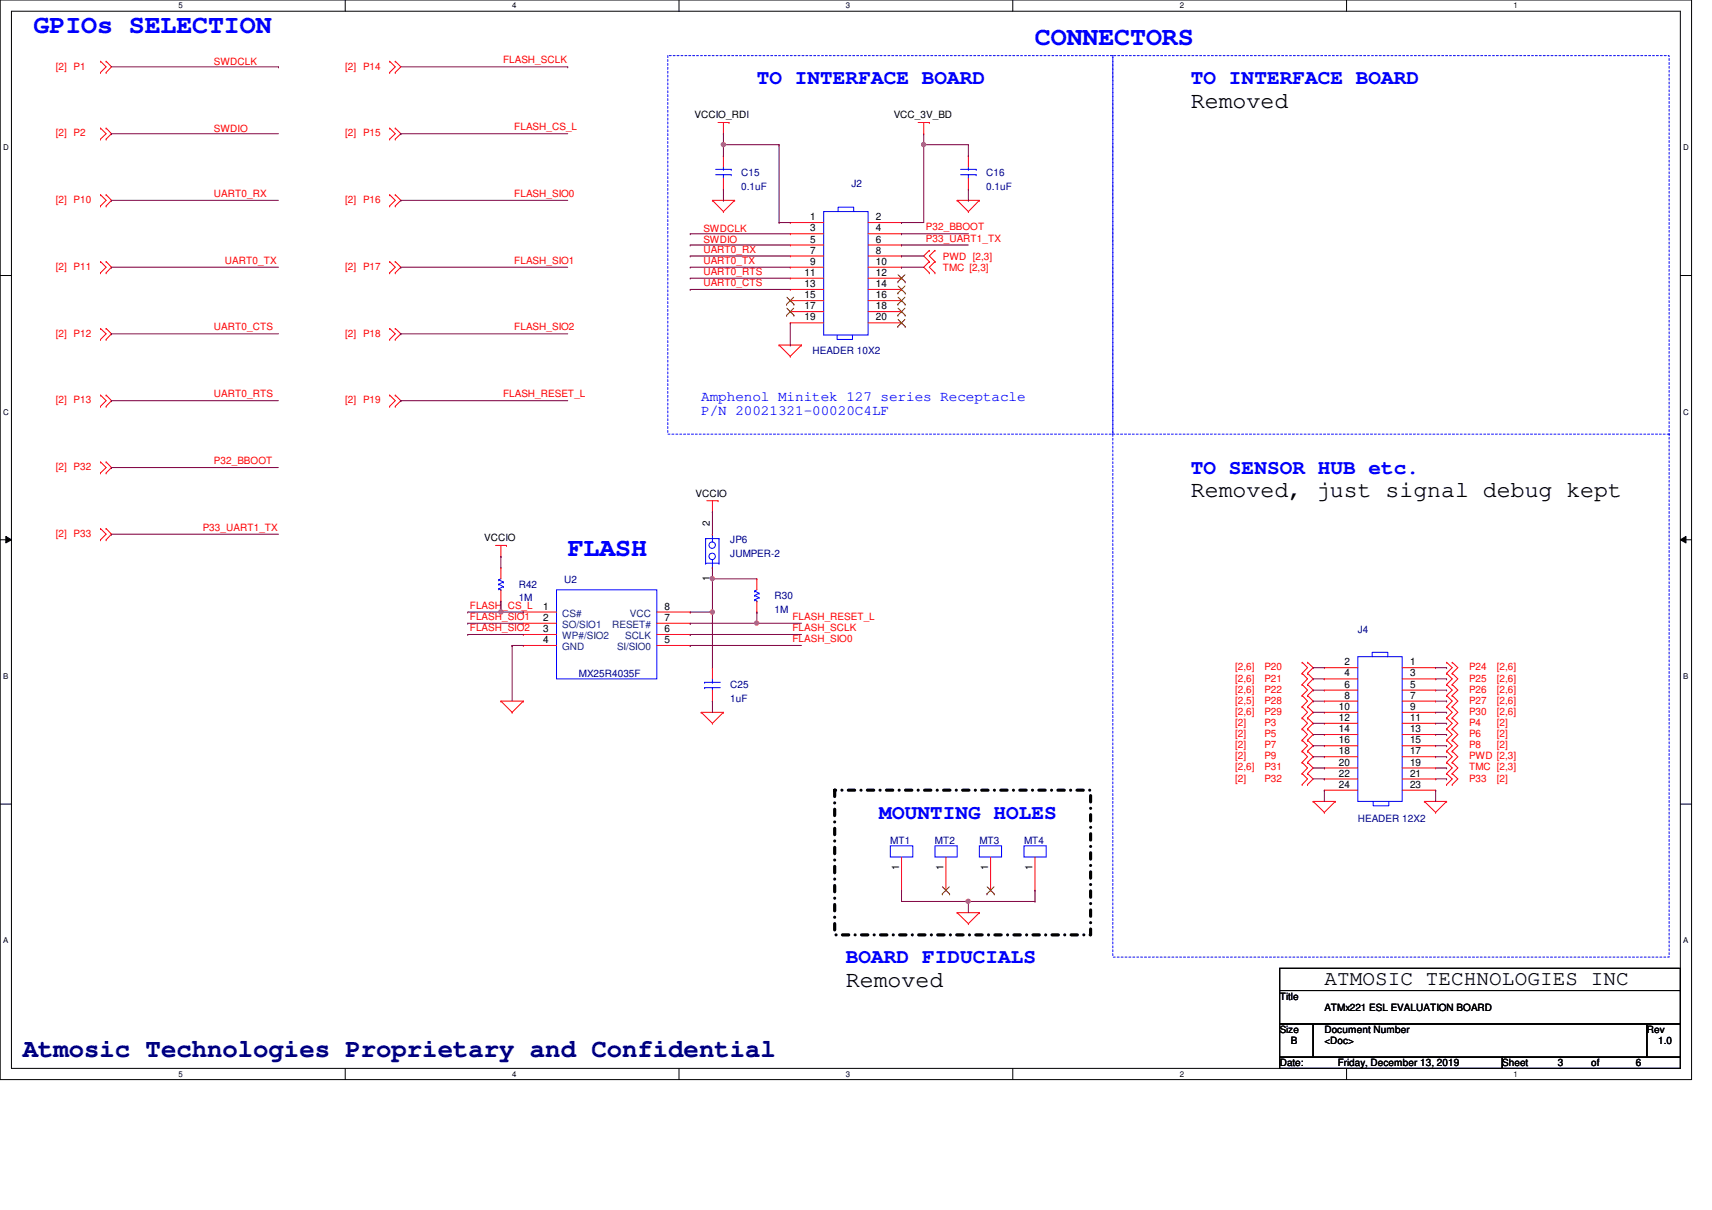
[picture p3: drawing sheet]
<svg xmlns="http://www.w3.org/2000/svg" width="297mm" height="210mm" viewBox="0 0 297 210" stroke-linecap="round" stroke-linejoin="round" font-family="sans-serif">
<path d="M0 0h293.5v187.3h-293.5zM2 1.9h289.5v183.4h-289.5z" fill="none" stroke="#000" stroke-width=".17"/>
<g fill="#fff">
<path d="M30.9 .2h.8v1.5h-.8z"/>
<path d="M30.9 185.5h.8v1.6h-.8z"/>
</g>
<path d="M59.9 0v1.9M59.9 185.3v2" fill="none" stroke="#000" stroke-width=".17"/>
<g fill="#fff">
<path d="M88.9 .2h.7v1.5h-.7z"/>
<path d="M88.9 185.5h.7v1.6h-.7z"/>
</g>
<path d="M117.8 0v1.9M117.8 185.3v2" fill="none" stroke="#000" stroke-width=".17"/>
<g fill="#fff">
<path d="M146.8 .2h.7v1.5h-.7z"/>
<path d="M146.8 185.5h.7v1.6h-.7z"/>
</g>
<path d="M175.7 0v1.9M175.7 185.3v2" fill="none" stroke="#000" stroke-width=".17"/>
<g fill="#fff">
<path d="M204.7 .2h.7v1.5h-.7z"/>
<path d="M204.7 185.5h.7v1.6h-.7z"/>
</g>
<path d="M233.6 0v1.9M233.6 185.3v2" fill="none" stroke="#000" stroke-width=".17"/>
<g fill="#fff">
<path d="M262.6 .2h.8v1.5h-.8z"/>
<path d="M262.6 185.5h.8v1.6h-.8z"/>
<path d="M.5 24.8h1v1.6h-1z"/>
<path d="M292.1 24.8h.9v1.6h-.9z"/>
<path d="M.5 70.7h1v1.5h-1z"/>
<path d="M292.1 70.7h.9v1.5h-.9z"/>
</g>
<path d="M0 47.8h2M291.5 47.8h2" fill="none" stroke="#000" stroke-width=".17"/>
<g fill="#fff">
<path d="M.5 116.5h.9v1.6h-.9z"/>
<path d="M292.1 116.5h.8v1.6h-.8z"/>
</g>
<path d="M0 93.6h2M1 93l1 .6-1 .6zM291.5 93.6l1-.6v1.2zM291.5 93.6h2" fill="none" stroke="#000" stroke-width=".17"/>
<path d="M1 93l1 .6-1 .6zM291.5 93.6l1-.6v1.2z" fill="#000"/>
<g fill="#fff">
<path d="M.5 162.4h.9v1.5h-.9z"/>
<path d="M292.1 162.4h.8v1.5h-.8z"/>
</g>
<path d="M0 139.5h2M291.5 139.5h2M222 168h69.5v3.8h-69.5zM222 171.8h69.5v5.8h-69.5zM222 177.6h5.8v5.8h-5.8zM227.8 177.6h57.9v5.8h-57.9zM285.7 177.6h5.8v5.8h-5.8zM222 183.4h38.6v1.9h-38.6zM260.6 183.4h30.9v1.9h-30.9z" fill="none" stroke="#000" stroke-width=".17"/>
<path d="M115.9 9.7h77.2v65.6h-77.2zM193.1 9.7h96.5v156.3h-96.5zM193.1 75.3h96.5M289.6 75.3h.1" fill="none" stroke="#00f" stroke-width=".17" stroke-dasharray=".3 .3"/>
<path d="M144.8 137.1h44.4v25.1h-44.4z" fill="none" stroke="#000" stroke-width=".55" stroke-dasharray="1.1 1.1 0 1.1"/>
<g fill="none" stroke="#f00" stroke-width=".17">
<path d="M17.4 10.6h.1M17.4 12.6h.1M17.4 10.6l1 1-1 1M18.4 12.6h.1M18.4 10.6h.1M18.4 10.6l.9 1-.9 1M67.6 10.6h.1M67.6 12.6h.1M67.6 10.6l1 1-1 1M68.6 12.6h.1M68.6 10.6h.1M68.6 10.6l1 1-1 1"/>
<path d="M17.4 22.2h.1M17.4 24.1h.1M17.4 33.8h.1M17.4 35.7h.1M17.4 22.2l1 1-1 .9M17.4 33.8l1 1-1 .9M18.4 24.1h.1M18.4 22.2h.1M18.4 35.7h.1M18.4 33.8h.1M18.4 22.2l.9 1-.9 .9M18.4 33.8l.9 1-.9 .9"/>
<path d="M67.6 22.2h.1M67.6 24.1h.1M67.6 33.8h.1M67.6 35.7h.1M67.6 22.2l1 1-1 .9M67.6 33.8l1 1-1 .9M68.6 24.1h.1M68.6 22.2h.1M68.6 35.7h.1M68.6 33.8h.1M68.6 22.2l1 1-1 .9M68.6 33.8l1 1-1 .9"/>
<path d="M123.6 34.8h.1M123.6 34.8h3.9M123.6 34.8l1.9 1.9M124.6 21.3h1.9M125.5 23.2h.1M125.5 36.7h.1M125.5 27.1h.1M125.5 32.9h.1M125.5 21.3v1.9M125.5 27.1v1.9M125.5 30.9v2M126.5 21.3h.1"/>
<path d="M127.5 34.8h.1M127.5 34.8l-2 1.9M137.1 38.6h.1M137.1 38.6h5.8M150.6 38.6h5.8M156.4 38.6h.1M159.3 21.3h1.9M160.3 23.2h.1M160.3 21.3v1.9M161.2 21.3h.1M166.1 34.8h.1M166.1 34.8h3.8"/>
<path d="M166.1 34.8l1.9 1.9M168 36.7h.1M168 27.1h.1M168 32.9h.1M168 27.1v1.9M168 30.9v2M169.9 34.8h.1M169.9 34.8l-1.9 1.9M17.4 45.4h.1M17.4 47.3h.1M17.4 57h.1M17.4 58.9h.1"/>
<path d="M17.4 45.4l1 1-1 .9M17.4 57l1 .9-1 1M18.4 47.3h.1M18.4 45.4h.1M18.4 58.9h.1M18.4 57h.1M18.4 45.4l.9 1-.9 .9M18.4 57l.9 .9-.9 1M67.6 45.4h.1M67.6 47.3h.1M67.6 57h.1M67.6 58.9h.1"/>
<path d="M67.6 45.4l1 1-1 .9M67.6 57l1 .9-1 1M68.6 47.3h.1M68.6 45.4h.1M68.6 58.9h.1M68.6 57h.1M68.6 45.4l1 1-1 .9M68.6 57l1 .9-1 1M135.2 59.9h.1M135.2 59.9h3.9M135.2 59.9l1.9 1.9M137.1 40.6h.1"/>
<path d="M137.1 42.5h.1M137.1 44.4h.1M137.1 46.4h.1M137.1 48.3h.1M137.1 50.2h.1M137.1 52.2h.1M137.1 54.1h.1M137.1 56h.1M137.1 40.6h5.8M137.1 42.5h5.8M137.1 44.4h5.8M137.1 46.4h5.8"/>
<path d="M137.1 48.3h5.8M137.1 50.2h5.8M137.1 52.2h5.8M137.1 54.1h5.8M137.1 56h5.8M139.1 59.9h.1M139.1 59.9l-2 1.9M150.6 40.6h5.8M150.6 42.5h5.8M150.6 44.4h5.8M150.6 46.4h5.8M150.6 48.3h5.8"/>
<path d="M150.6 50.2h5.8M150.6 52.2h5.8M150.6 54.1h5.8M150.6 56h5.8M156.4 40.6h.1M156.4 42.5h.1M156.4 44.4h.1M156.4 46.4h.1M156.4 48.3h.1M156.4 50.2h.1M156.4 52.2h.1M156.4 54.1h.1"/>
<path d="M156.4 56h.1M161.2 43.4h.1M161.2 45.4h.1M161.2 47.3h.1M161.2 43.4l-.9 1 .9 1M161.2 45.4l-.9 1 .9 .9M162.2 45.4h.1M162.2 43.4h.1M162.2 47.3h.1M162.2 43.4l-1 1 1 1M162.2 45.4l-1 1 1 .9M17.4 68.5h.1"/>
<path d="M17.4 70.5h.1M17.4 68.5l1 1-1 1M18.4 70.5h.1M18.4 68.5h.1M18.4 68.5l.9 1-.9 1M67.6 68.5h.1M67.6 70.5h.1M67.6 68.5l1 1-1 1M68.6 70.5h.1M68.6 68.5h.1M68.6 68.5l1 1-1 1M137.1 61.8h.1"/>
<path d="M17.4 80.1h.1M17.4 82h.1M17.4 91.7h.1M17.4 93.6h.1M17.4 80.1l1 1-1 .9M17.4 91.7l1 1-1 .9M18.4 82h.1M18.4 80.1h.1M18.4 93.6h.1M18.4 91.7h.1M18.4 80.1l.9 1-.9 .9M18.4 91.7l.9 1-.9 .9"/>
<path d="M86 94.6h1.9M86.9 96.5h.1M86.9 98.5h.1M86.9 94.6v1.9M86.9 98.5v1.9M87.9 94.6h.1M122.6 86.9h2M123.6 88.8h.1M123.6 98.5h.1M123.6 92.7h.1M123.6 86.9v1.9M124.6 86.9h.1"/>
<path d="M86.9 104.3h.1M86.9 102.3v2M90.8 106.2h.1M90.8 108.1h.1M90.8 110.1h.1M90.8 112h.1M90.8 106.2h5.8M90.8 108.1h5.8M90.8 110.1h5.8M90.8 112h5.8M114 106.2h5.8M114 108.1h5.8"/>
<path d="M114 110.1h5.8M114 112h5.8M119.8 112h.1M119.8 110.1h.1M119.8 108.1h.1M119.8 106.2h.1M123.6 115.8h.1M123.6 115.8v2M123.6 119.7v1.9M131.3 100.4h.1M131.3 106.2h.1M131.3 100.4v1.9"/>
<path d="M131.3 104.3v1.9M225.9 114.9h.1M225.9 116.8h.1M225.9 118.7h.1M225.9 114.9l1 .9-1 1M225.9 116.8l1 1-1 .9M225.9 118.7l1 1-1 .9M226.9 116.8h.1M226.9 114.9h.1M226.9 118.7h.1M226.9 114.9l.9 .9-.9 1M226.9 116.8l.9 1-.9 .9"/>
<path d="M226.9 118.7l.9 1-.9 .9M229.8 115.8h.1M229.8 117.8h.1M229.8 119.7h.1M229.8 115.8h5.8M229.8 117.8h5.8M229.8 119.7h5.8M243.3 115.8h5.8M243.3 117.8h5.8M243.3 119.7h5.8M249.1 115.8h.1M249.1 117.8h.1"/>
<path d="M249.1 119.7h.1M251 116.8h.1M251 114.9h.1M251 118.7h.1M251 114.9l1 .9-1 1M251 116.8l1 1-1 .9M251 118.7l1 1-1 .9M252 116.8h.1M252 114.9h.1M252 118.7h.1M252 116.8l.9 1-.9 .9M252 114.9l.9 .9-.9 1"/>
<path d="M252 118.7l.9 1-.9 .9M86.9 121.6h.1M86.9 121.6h3.9M86.9 121.6l2 2M88.9 123.6h.1M90.8 121.6h.1M90.8 121.6l-1.9 2M121.7 123.6h.1M121.7 123.6h3.8M121.7 123.6l1.9 1.9M123.6 125.5h.1M123.6 121.6h.1"/>
<path d="M125.5 123.6h.1M125.5 123.6l-1.9 1.9M225.9 120.6h.1M225.9 122.6h.1M225.9 124.5h.1M225.9 126.4h.1M225.9 128.4h.1M225.9 130.3h.1M225.9 132.2h.1M225.9 134.2h.1M225.9 136.1h.1M225.9 120.6l1 1-1 1"/>
<path d="M225.9 122.6l1 1-1 .9M225.9 124.5l1 1-1 .9M225.9 126.4l1 1-1 1M225.9 128.4l1 1-1 .9M225.9 130.3l1 1-1 .9M225.9 132.2l1 1-1 1M225.9 134.2l1 .9-1 1M226.9 120.6h.1M226.9 122.6h.1M226.9 124.5h.1M226.9 126.4h.1M226.9 128.4h.1"/>
<path d="M226.9 130.3h.1M226.9 132.2h.1M226.9 134.2h.1M226.9 136.1h.1M226.9 120.6l.9 1-.9 1M226.9 122.6l.9 1-.9 .9M226.9 124.5l.9 1-.9 .9M226.9 126.4l.9 1-.9 1M226.9 128.4l.9 1-.9 .9M226.9 130.3l.9 1-.9 .9M226.9 132.2l.9 1-.9 1M226.9 134.2l.9 .9-.9 1"/>
<path d="M227.8 139h.1M227.8 139h3.9M227.8 139l2 1.9M229.8 121.6h.1M229.8 123.6h.1M229.8 125.5h.1M229.8 127.4h.1M229.8 129.4h.1M229.8 131.3h.1M229.8 133.2h.1M229.8 135.1h.1M229.8 137.1h.1"/>
<path d="M229.8 121.6h5.8M229.8 123.6h5.8M229.8 125.5h5.8M229.8 127.4h5.8M229.8 129.4h5.8M229.8 131.3h5.8M229.8 133.2h5.8M229.8 135.1h5.8M229.8 137.1h5.8M231.7 139h.1M231.7 139l-1.9 1.9M243.3 121.6h5.8"/>
<path d="M243.3 123.6h5.8M243.3 125.5h5.8M243.3 127.4h5.8M243.3 129.4h5.8M243.3 131.3h5.8M243.3 133.2h5.8M243.3 135.1h5.8M243.3 137.1h5.8M247.1 139h.1M247.1 139h3.9M247.1 139l2 1.9M249.1 121.6h.1"/>
<path d="M249.1 123.6h.1M249.1 125.5h.1M249.1 127.4h.1M249.1 129.4h.1M249.1 131.3h.1M249.1 133.2h.1M249.1 135.1h.1M249.1 137.1h.1M251 139h.1M251 120.6h.1M251 122.6h.1M251 124.5h.1"/>
<path d="M251 126.4h.1M251 128.4h.1M251 130.3h.1M251 132.2h.1M251 134.2h.1M251 136.1h.1M251 139l-1.9 1.9M251 120.6l1 1-1 1M251 122.6l1 1-1 .9M251 124.5l1 1-1 .9M251 126.4l1 1-1 1M251 128.4l1 1-1 .9"/>
<path d="M251 130.3l1 1-1 .9M251 132.2l1 1-1 1M251 134.2l1 .9-1 1M252 120.6h.1M252 122.6h.1M252 124.5h.1M252 126.4h.1M252 128.4h.1M252 130.3h.1M252 132.2h.1M252 134.2h.1M252 136.1h.1"/>
<path d="M252 120.6l.9 1-.9 1M252 122.6l.9 1-.9 .9M252 124.5l.9 1-.9 .9M252 126.4l.9 1-.9 1M252 128.4l.9 1-.9 .9M252 130.3l.9 1-.9 .9M252 132.2l.9 1-.9 1M252 134.2l.9 .9-.9 1M156.4 154.4h.1M156.4 148.7v5.7M164.1 154.4h.1M164.1 148.7v5.7"/>
<path d="M166.1 158.3h.1M166.1 158.3h3.8M166.1 158.3l1.9 1.9M169.9 158.3h.1M169.9 158.3l-1.9 1.9M171.9 154.4h.1M171.9 148.7v5.7M179.6 154.4h.1M179.6 148.7v5.7M229.8 140.9h.1M249.1 140.9h.1M168 160.2h.1"/>
</g>
<g fill="none" stroke="#00f" stroke-width=".17">
<path d="M124.2 30.3h2.7M124.2 29.4h2.7M125.5 29.4h.1M125.5 30.3h.1M125.5 29v.4M125.5 30.3v.6M126.9 30.3h.1M126.9 29.4h.1M142.9 36.7h7.7v21.4h-7.7zM145.4 36.7v-.8h2.7v.8M166.7 30.3h2.7M166.7 29.4h2.7"/>
<path d="M168 29.4h.1M168 30.3h.1M168 29v.4M168 30.3v.6M169.4 30.3h.1M169.4 29.4h.1M145.2 58.1v.8h2.7v-.8M122.4 97.7h.1M122.4 93.4h.1M122.4 97.7h2.4M122.4 93.4v4.3M122.4 93.4h2.4"/>
<path d="M123.6 92.7h.1M123.6 98.5h.1M123.6 92.7v1.3M123.6 97.1v1.4M124.8 93.4h.1M124.8 97.7h.1M124.8 93.4v4.3M86.5 100.6h.1M86.5 101.3h.1M86.5 102.2h.1M86.5 100.6l.8 .4M86.5 101.3l.8 .5"/>
<path d="M86.5 102.2l.4 .1M86.9 102.3h.1M86.9 100.4l-.4 .2M87.3 101h.1M87.3 101.8h.1M87.3 101l-.8 .3M87.3 101.8l-.8 .4M96.6 102.3h17.4v15.5h-17.4zM122.3 118.4h.1M122.3 119.3h.1M122.3 118.4h2.7M122.3 119.3h2.7"/>
<path d="M123.6 119.3h.1M123.6 118.4h.1M123.6 117.8v.6M123.6 119.3v.4M130.9 102.5h.1M130.9 103.3h.1M130.9 104.1h.1M130.9 102.5l.8 .4M130.9 103.3l.8 .4M130.9 104.1l.4 .2M131.3 104.3h.1M131.3 102.3l-.4 .2"/>
<path d="M131.7 102.9h.1M131.7 103.7h.1M131.7 102.9l-.8 .4M131.7 103.7l-.8 .4M235.6 113.9h7.7v25.1h-7.7zM238.1 113.9v-.7h2.7v.7M238.2 139v.8h2.8v-.8M154.5 146.7h3.9v2h-3.9zM162.2 146.7h3.9v2h-3.9zM169.9 146.7h3.9v2h-3.9zM177.7 146.7h3.8v2h-3.8z"/>
<circle cx="123.6" cy="96.5" r=".56"/>
<circle cx="123.6" cy="94.6" r=".56"/>
</g>
<g fill="none" stroke="#7f4000" stroke-width=".17">
<path d="M136.5 52.8h.1M136.5 54.7h.1M136.5 51.6l1.2 1.2M136.5 53.5l1.2 1.2M137.7 51.6l-1.2 1.2M137.7 53.5l-1.2 1.2M137.7 52.8h.1M137.7 54.7h.1M155.8 48.9h.1M155.8 50.8h.1M155.8 52.8h.1M155.8 54.7h.1"/>
<path d="M155.8 56.6h.1M155.8 47.7l1.3 1.2M155.8 49.6l1.3 1.2M155.8 51.6l1.3 1.2M155.8 53.5l1.3 1.2M155.8 55.4l1.3 1.2M157 47.7l-1.2 1.2M157 49.6l-1.2 1.2M157 51.6l-1.2 1.2M157 53.5l-1.2 1.2M157 55.4l-1.2 1.2M157.1 48.9h.1"/>
<path d="M157.1 50.8h.1M157.1 52.8h.1M157.1 54.7h.1M157.1 56.6h.1M163.5 155.1h.1M163.5 153.8l1.3 1.3M164.7 153.8l-1.2 1.3M164.8 155.1h.1M171.2 155.1h.1M171.3 153.8l1.2 1.3M172.5 153.8l-1.3 1.3M172.5 155.1h.1"/>
</g>
<g fill="none" stroke="#7f0040" stroke-width=".17">
<path d="M19.3 11.6h29M48.3 11.6h.1M19.3 23.2h.1M19.3 34.8h.1M19.3 23.2h29M19.3 34.8h29M19.3 46.4h.1M19.3 57.9h.1M19.3 46.4h29M19.3 57.9h29M19.3 69.5h.1M19.3 69.5h29"/>
<path d="M19.3 81.1h.1M19.3 81.1h29M123.6 88.8h.1M123.6 98.5h.1M123.6 88.8v3.9M123.6 98.5v1.9M81.1 106.2h.1M81.1 106.2h5.8M123.6 100.4h.1M123.6 100.4h7.7"/>
</g>
<circle cx="86.9" cy="106.2" r=".38" fill="#f0f"/>
<circle cx="86.9" cy="106.2" r=".38" fill="none" stroke="#f0f" stroke-width=".17"/>
<g fill="none" stroke="#7f0040" stroke-width=".17">
<path d="M81.1 108.1h.1M81.1 110.1h.1M81.1 108.1h9.7M81.1 110.1h9.7M88.9 112h.1M88.9 112v9.6M88.9 112h1.9M119.8 106.2h.1M119.8 108.1h.1M119.8 110.1h.1M119.8 112h.1M119.8 106.2h3.8"/>
<path d="M119.8 110.1h19.3M119.8 112h19.3M123.6 106.2h.1M123.6 106.2v9.6M131.3 106.2h.1M131.3 106.2v1.9h-11.5M123.6 121.6h.1M123.6 121.6v2"/>
</g>
<circle cx="131.3" cy="108.1" r=".37" fill="#f0f"/>
<circle cx="131.3" cy="108.1" r=".37" fill="none" stroke="#f0f" stroke-width=".17"/>
<path d="M123.6 100.4h.1M123.6 100.4v5.8M131.3 108.1h.1M131.3 108.1h7.8" fill="none" stroke="#7f0040" stroke-width=".17"/>
<circle cx="123.6" cy="106.2" r=".38" fill="#f0f"/>
<circle cx="123.6" cy="106.2" r=".38" fill="none" stroke="#f0f" stroke-width=".17"/>
<circle cx="123.6" cy="100.4" r=".38" fill="#f0f"/>
<circle cx="123.6" cy="100.4" r=".38" fill="none" stroke="#f0f" stroke-width=".17"/>
<path d="M156.4 154.4h.1M156.4 154.4v2h11.6M168 156.4h.1M179.6 154.4h.1M179.6 154.4v2" fill="none" stroke="#7f0040" stroke-width=".17"/>
<circle cx="168" cy="156.4" r=".37" fill="#f0f"/>
<circle cx="168" cy="156.4" r=".37" fill="none" stroke="#f0f" stroke-width=".17"/>
<path d="M125.5 25.1h.1M125.5 27.1h.1M125.5 23.2v3.9M125.5 25.1h9.7M160.3 25.1h.1M160.3 23.2v1.9M168 156.4h.1M168 156.4h11.6M168 156.4v1.9M179.6 156.4h.1" fill="none" stroke="#7f0040" stroke-width=".17"/>
<circle cx="125.5" cy="25.1" r=".37" fill="#f0f"/>
<circle cx="125.5" cy="25.1" r=".37" fill="none" stroke="#f0f" stroke-width=".17"/>
<path d="M135.2 25.1h.1M135.2 25.1v13.5M160.3 25.1h.1M160.3 25.1v13.5" fill="none" stroke="#7f0040" stroke-width=".17"/>
<circle cx="160.2" cy="25.1" r=".37" fill="#f0f"/>
<circle cx="160.2" cy="25.1" r=".37" fill="none" stroke="#f0f" stroke-width=".17"/>
<g fill="none" stroke="#7f0040" stroke-width=".17">
<path d="M69.6 11.6h28.9M98.5 11.6h.1M69.6 23.2h.1M69.6 34.8h.1M69.6 23.2h28.9M69.6 34.8h28.9M125.5 34.8h.1M125.5 32.9v1.9M135.2 38.6h.1M135.2 38.6h1.9M156.4 38.6h.1M156.4 38.6h3.9"/>
<path d="M160.3 25.1h.1M160.3 25.1h7.7v2M168 27.1h.1M168 34.8h.1M168 32.9v1.9M69.6 46.4h.1M69.6 57.9h.1M69.6 46.4h28.9M69.6 57.9h28.9M119.8 40.6h.1M119.8 42.5h.1M119.8 44.4h.1"/>
<path d="M119.8 46.4h.1M119.8 48.3h.1M119.8 50.2h.1M119.8 40.6h17.3M119.8 42.5h17.3M119.8 44.4h17.3M119.8 46.4h17.3M119.8 48.3h17.3M119.8 50.2h17.3M137.1 59.9h.1M137.1 56v3.9M156.4 40.6h.1"/>
<path d="M156.4 42.5h.1M156.4 44.4h.1M156.4 46.4h.1M156.4 40.6h11.6M156.4 42.5h11.6M156.4 44.4h3.9M156.4 46.4h3.9M69.6 69.5h.1M69.6 69.5h28.9M19.3 92.7h.1M19.3 92.7h29M86.9 96.5h.1"/>
<path d="M86.9 96.5v2M86.9 106.2h.1M86.9 104.3v1.9M86.9 106.2h3.9M90.8 106.2h.1M227.8 119.7h.1M227.8 117.8h.1M227.8 115.8h.1M227.8 115.8h2M227.8 117.8h2M227.8 119.7h2M249.1 115.8h1.9"/>
<path d="M249.1 117.8h1.9M249.1 119.7h1.9M251 115.8h.1M251 117.8h.1M251 119.7h.1M227.8 131.3h.1M227.8 129.4h.1M227.8 127.4h.1M227.8 125.5h.1M227.8 123.6h.1M227.8 121.6h.1M227.8 121.6h2"/>
<path d="M227.8 123.6h2M227.8 125.5h2M227.8 127.4h2M227.8 129.4h2M227.8 131.3h2M227.8 133.2h2M227.8 135.1h2M229.8 137.1h.1M229.8 133.2h.1M229.8 135.1h.1M229.8 137.1v1.9M249.1 137.1h.1"/>
<path d="M249.1 121.6h1.9M249.1 123.6h1.9M249.1 125.5h1.9M249.1 127.4h1.9M249.1 129.4h1.9M249.1 131.3h1.9M249.1 133.2h1.9M249.1 137.1v1.9M249.1 135.1h1.9M251 121.6h.1M251 123.6h.1M251 125.5h.1"/>
<path d="M251 127.4h.1M251 129.4h.1M251 131.3h.1M251 133.2h.1M251 135.1h.1"/>
</g>
<circle cx="86.9" cy="106.2" r=".38" fill="#f0f"/>
<circle cx="86.9" cy="106.2" r=".38" fill="none" stroke="#f0f" stroke-width=".17"/>
<circle cx="131.3" cy="108.1" r=".37" fill="#f0f"/>
<circle cx="131.3" cy="108.1" r=".37" fill="none" stroke="#f0f" stroke-width=".17"/>
<circle cx="123.6" cy="106.2" r=".38" fill="#f0f"/>
<circle cx="123.6" cy="106.2" r=".38" fill="none" stroke="#f0f" stroke-width=".17"/>
<circle cx="123.6" cy="100.4" r=".38" fill="#f0f"/>
<circle cx="123.6" cy="100.4" r=".38" fill="none" stroke="#f0f" stroke-width=".17"/>
<circle cx="168" cy="156.4" r=".37" fill="#f0f"/>
<circle cx="168" cy="156.4" r=".37" fill="none" stroke="#f0f" stroke-width=".17"/>
<circle cx="125.5" cy="25.1" r=".37" fill="#f0f"/>
<circle cx="125.5" cy="25.1" r=".37" fill="none" stroke="#f0f" stroke-width=".17"/>
<circle cx="160.2" cy="25.1" r=".37" fill="#f0f"/>
<circle cx="160.2" cy="25.1" r=".37" fill="none" stroke="#f0f" stroke-width=".17"/>
<g font-size="4.6" fill="#00f">
<text x="5.8" y="5.8">GPIOs SELECTION</text>
<text x="179.6" y="7.7">CONNECTORS</text>
<text x="98.5" y="96.5">FLASH</text>
</g>
<text font-size="4.6" fill="#00007f" x="3.9" y="183.4">Atmosic Technologies Proprietary and Confidential</text>
<g font-size="4">
<text x="206.6" y="18.7">Removed</text>
<text x="206.6" y="86.2">Removed, just signal debug kept</text>
<text x="146.8" y="171.2">Removed</text>
</g>
<g font-size="3.6" fill="#00f">
<text x="131.3" y="14.6">TO INTERFACE BOARD</text>
<text x="206.6" y="14.6">TO INTERFACE BOARD</text>
<text x="206.6" y="82.2">TO SENSOR HUB etc.</text>
<text x="152.6" y="142">MOUNTING HOLES</text>
<text x="146.8" y="167.1">BOARD FIDUCIALS</text>
</g>
<text font-size="3.6" x="229.8" y="170.9">ATMOSIC TECHNOLOGIES INC</text>
<g font-size="2.5" fill="#00f">
<text x="121.7" y="69.6">Amphenol Minitek 127 series Receptacle</text>
<text x="121.7" y="72.1">P/N 20021321-00020C4LF</text>
</g>
<g font-size="1.7" fill="#f00">
<text x="37.1" y="11.2">SWDCLK</text>
<text x="87.3" y="11">FLASH_SCLK</text>
<text x="9.7" y="12.1">[2] P1</text>
<text x="59.9" y="12.1">[2] P14</text>
<text x="9.7" y="23.6">[2] P2</text>
<text x="37.1" y="22.8">SWDIO</text>
<text x="59.9" y="23.6">[2] P15</text>
<text x="89.2" y="22.6">FLASH_CS_L</text>
<text x="9.7" y="35.2">[2] P10</text>
<text x="37.1" y="34.2">UART0_RX</text>
<text x="59.9" y="35.2">[2] P16</text>
<text x="89.2" y="34.2">FLASH_SIO0</text>
<text x="122" y="40.2">SWDCLK</text>
<text x="160.7" y="40">P32_BBOOT</text>
<text x="160.7" y="41.9">P33_UART1_TX</text>
<text x="9.7" y="46.8">[2] P11</text>
<text x="39" y="45.8">UART0_TX</text>
<text x="59.9" y="46.8">[2] P17</text>
<text x="89.2" y="45.8">FLASH_SIO1</text>
<text x="122" y="42.1">SWDIO</text>
<text x="122" y="43.8">UART0_RX</text>
<text x="122" y="45.8">UART0_TX</text>
<text x="122" y="47.7">UART0_RTS</text>
<text x="163.6" y="45">PWD [2,3]</text>
<text x="163.6" y="47">TMC [2,3]</text>
<text x="122" y="49.6">UART0_CTS</text>
<text x="9.7" y="58.4">[2] P12</text>
<text x="37.1" y="57.3">UART0_CTS</text>
<text x="59.9" y="58.4">[2] P18</text>
<text x="89.2" y="57.3">FLASH_SIO2</text>
<text x="9.7" y="70">[2] P13</text>
<text x="37.1" y="68.9">UART0_RTS</text>
<text x="59.9" y="70">[2] P19</text>
<text x="87.3" y="68.9">FLASH_RESET_L</text>
<text x="9.7" y="81.5">[2] P32</text>
<text x="37.1" y="80.5">P32_BBOOT</text>
<text x="9.7" y="93.1">[2] P33</text>
<text x="35.2" y="92.1">P33_UART1_TX</text>
<text x="81.5" y="105.6">FLASH_CS_L</text>
<text x="81.5" y="107.5">FLASH_SIO1</text>
<text x="137.5" y="107.5">FLASH_RESET_L</text>
<text x="81.5" y="109.5">FLASH_SIO2</text>
<text x="137.5" y="109.5">FLASH_SCLK</text>
<text x="137.5" y="111.4">FLASH_SIO0</text>
<text x="214.3" y="116.3">[2,6]</text>
<text x="214.3" y="118.2">[2,6]</text>
<text x="219.4" y="116.3">P20</text>
<text x="219.4" y="118.2">P21</text>
<text x="254.9" y="116.3">P24</text>
<text x="254.9" y="118.2">P25</text>
<text x="259.7" y="116.3">[2,6]</text>
<text x="259.7" y="118.2">[2,6]</text>
<text x="214.3" y="120.1">[2,6]</text>
<text x="214.3" y="122.1">[2,5]</text>
<text x="214.3" y="124">[2,6]</text>
<text x="214.3" y="125.9">[2]</text>
<text x="219.4" y="120.1">P22</text>
<text x="219.4" y="122.1">P28</text>
<text x="219.4" y="124">P29</text>
<text x="219.4" y="125.9">P3</text>
<text x="254.9" y="120.1">P26</text>
<text x="254.9" y="122.1">P27</text>
<text x="254.9" y="124">P30</text>
<text x="254.9" y="125.9">P4</text>
<text x="259.7" y="125.9">[2]</text>
<text x="259.7" y="120.1">[2,6]</text>
<text x="259.7" y="122.1">[2,6]</text>
<text x="259.7" y="124">[2,6]</text>
<text x="214.3" y="127.9">[2]</text>
<text x="214.3" y="129.8">[2]</text>
<text x="214.3" y="131.7">[2]</text>
<text x="219.4" y="127.9">P5</text>
<text x="219.4" y="129.8">P7</text>
<text x="219.4" y="131.7">P9</text>
<text x="254.9" y="127.9">P6</text>
<text x="254.9" y="129.8">P8</text>
<text x="254.9" y="131.7">PWD [2,3]</text>
<text x="259.7" y="127.9">[2]</text>
<text x="259.7" y="129.8">[2]</text>
<text x="214.3" y="133.6">[2,6]</text>
<text x="214.3" y="135.6">[2]</text>
<text x="219.4" y="133.6">P31</text>
<text x="219.4" y="135.6">P32</text>
<text x="254.9" y="133.6">TMC [2,3]</text>
<text x="254.9" y="135.6">P33</text>
<text x="259.7" y="135.6">[2]</text>
</g>
<g font-size="1.7">
<text x="120.5" y="20.5">VCCIO_RDI</text>
<text x="155.1" y="20.5">VCC_3V_BD</text>
<text x="140.6" y="38.2">1</text>
<text x="140.6" y="40.1">3</text>
<text x="152" y="38.2">2</text>
<text x="152" y="40.1">4</text>
<text x="139.6" y="47.8">11</text>
<text x="140.6" y="42.1">5</text>
<text x="140.6" y="44">7</text>
<text x="140.6" y="45.9">9</text>
<text x="152" y="42.1">6</text>
<text x="152" y="44">8</text>
<text x="152" y="45.9">10</text>
<text x="152" y="47.8">12</text>
<text x="139.6" y="49.8">13</text>
<text x="139.6" y="51.7">15</text>
<text x="139.6" y="53.6">17</text>
<text x="152" y="49.8">14</text>
<text x="152" y="51.7">16</text>
<text x="152" y="53.6">18</text>
<text x="139.6" y="55.6">19</text>
<text x="152" y="55.6">20</text>
<text x="120.7" y="86.2">VCCIO</text>
<text x="84" y="93.9">VCCIO</text>
<text x="123.2" y="91.3" transform="rotate(-90 123.2 91.3)">2</text>
<text x="123.2" y="100.8" transform="rotate(-90 123.2 100.8)">1</text>
<text x="94.2" y="105.7">1</text>
<text x="94.2" y="107.7">2</text>
<text x="115.3" y="107.7">7</text>
<text x="115.3" y="105.7">8</text>
<text x="94.2" y="109.6">3</text>
<text x="94.2" y="111.5">4</text>
<text x="115.3" y="111.5">5</text>
<text x="115.3" y="109.6">6</text>
<text x="233.3" y="115.4">2</text>
<text x="233.3" y="117.3">4</text>
<text x="233.3" y="119.3">6</text>
<text x="244.6" y="115.4">1</text>
<text x="244.6" y="117.3">3</text>
<text x="244.6" y="119.3">5</text>
<text x="232.3" y="123.1">10</text>
<text x="232.3" y="125.1">12</text>
<text x="233.3" y="121.2">8</text>
<text x="244.6" y="121.2">7</text>
<text x="244.6" y="123.1">9</text>
<text x="244.6" y="125.1">11</text>
<text x="232.3" y="127">14</text>
<text x="232.3" y="128.9">16</text>
<text x="232.3" y="130.9">18</text>
<text x="244.6" y="127">13</text>
<text x="244.6" y="128.9">15</text>
<text x="244.6" y="130.9">17</text>
<text x="232.3" y="132.8">20</text>
<text x="232.3" y="134.7">22</text>
<text x="232.3" y="136.7">24</text>
<text x="244.6" y="132.8">19</text>
<text x="244.6" y="134.7">21</text>
<text x="244.6" y="136.7">23</text>
<text x="156" y="151" transform="rotate(-90 156 151)">1</text>
<text x="163.7" y="151" transform="rotate(-90 163.7 151)">1</text>
<text x="171.4" y="151" transform="rotate(-90 171.4 151)">1</text>
<text x="179.2" y="151" transform="rotate(-90 179.2 151)">1</text>
<text x="222" y="173.4">Title</text>
<text x="222" y="179.2">Size</text>
<text x="229.8" y="179.2">Document Number</text>
<text x="229.8" y="175.3">ATMx221 ESL EVALUATION BOARD</text>
<text x="285.7" y="179.2">Rev</text>
<text x="222" y="185">Date:</text>
<text x="224" y="181.1">B</text>
<text x="229.8" y="181.1">&lt;Doc&gt;</text>
<text x="232.1" y="185">Friday, December 13, 2019</text>
<text x="260.6" y="185">Sheet</text>
<text x="270.3" y="185">3</text>
<text x="276.1" y="185">of</text>
<text x="283.8" y="185">6</text>
<text x="287.7" y="181.1">1.0</text>
</g>
<g font-size="1.7" fill="#00007f">
<text x="128.6" y="30.6">C15</text>
<text x="128.6" y="32.9">0.1uF</text>
<text x="147.7" y="32.5">J2</text>
<text x="171.1" y="30.6">C16</text>
<text x="171.1" y="32.9">0.1uF</text>
<text x="141" y="61.5">HEADER 10X2</text>
<text x="126.7" y="94.3">JP6</text>
<text x="97.9" y="101.2">U2</text>
<text x="126.7" y="96.6">JUMPER-2</text>
<text x="90" y="102">R42</text>
<text x="90" y="104.3">1M</text>
<text x="134.4" y="103.9">R30</text>
<text x="134.4" y="106.3">1M</text>
<text x="235.6" y="109.7">J4</text>
<text x="100.5" y="117.4">MX25R4035F</text>
<text x="126.7" y="119.4">C25</text>
<text x="126.7" y="121.7">1uF</text>
<text x="235.6" y="142.5">HEADER 12X2</text>
<text x="154.5" y="146.4">MT1</text>
<text x="162.2" y="146.4">MT2</text>
<text x="169.9" y="146.4">MT3</text>
<text x="177.7" y="146.4">MT4</text>
</g>
<g font-size="1.7" fill="#00407f">
<text x="97.5" y="107">CS#</text>
<text x="109.3" y="107">VCC</text>
<text x="97.5" y="108.9">SO/SIO1</text>
<text x="97.5" y="110.9">WP#/SIO2</text>
<text x="97.5" y="112.8">GND</text>
<text x="106.2" y="108.9">RESET#</text>
<text x="107.1" y="112.8">SI/SIO0</text>
<text x="108.5" y="110.9">SCLK</text>
</g>
<g font-size="1.4">
<text x="30.9" y="1.4">5</text>
<text x="88.9" y="1.4">4</text>
<text x="146.8" y="1.4">3</text>
<text x="204.7" y="1.4">2</text>
<text x="262.6" y="1.4">1</text>
<text x=".5" y="26.1">D</text>
<text x="292.1" y="26.1">D</text>
<text x=".5" y="71.9">C</text>
<text x="292.1" y="71.9">C</text>
<text x=".5" y="117.8">B</text>
<text x="292.1" y="117.8">B</text>
<text x=".5" y="163.6">A</text>
<text x="292.1" y="163.6">A</text>
<text x="30.9" y="186.8">5</text>
<text x="88.9" y="186.8">4</text>
<text x="146.8" y="186.8">3</text>
<text x="204.7" y="186.8">2</text>
<text x="262.6" y="186.8">1</text>
</g>
</svg>
